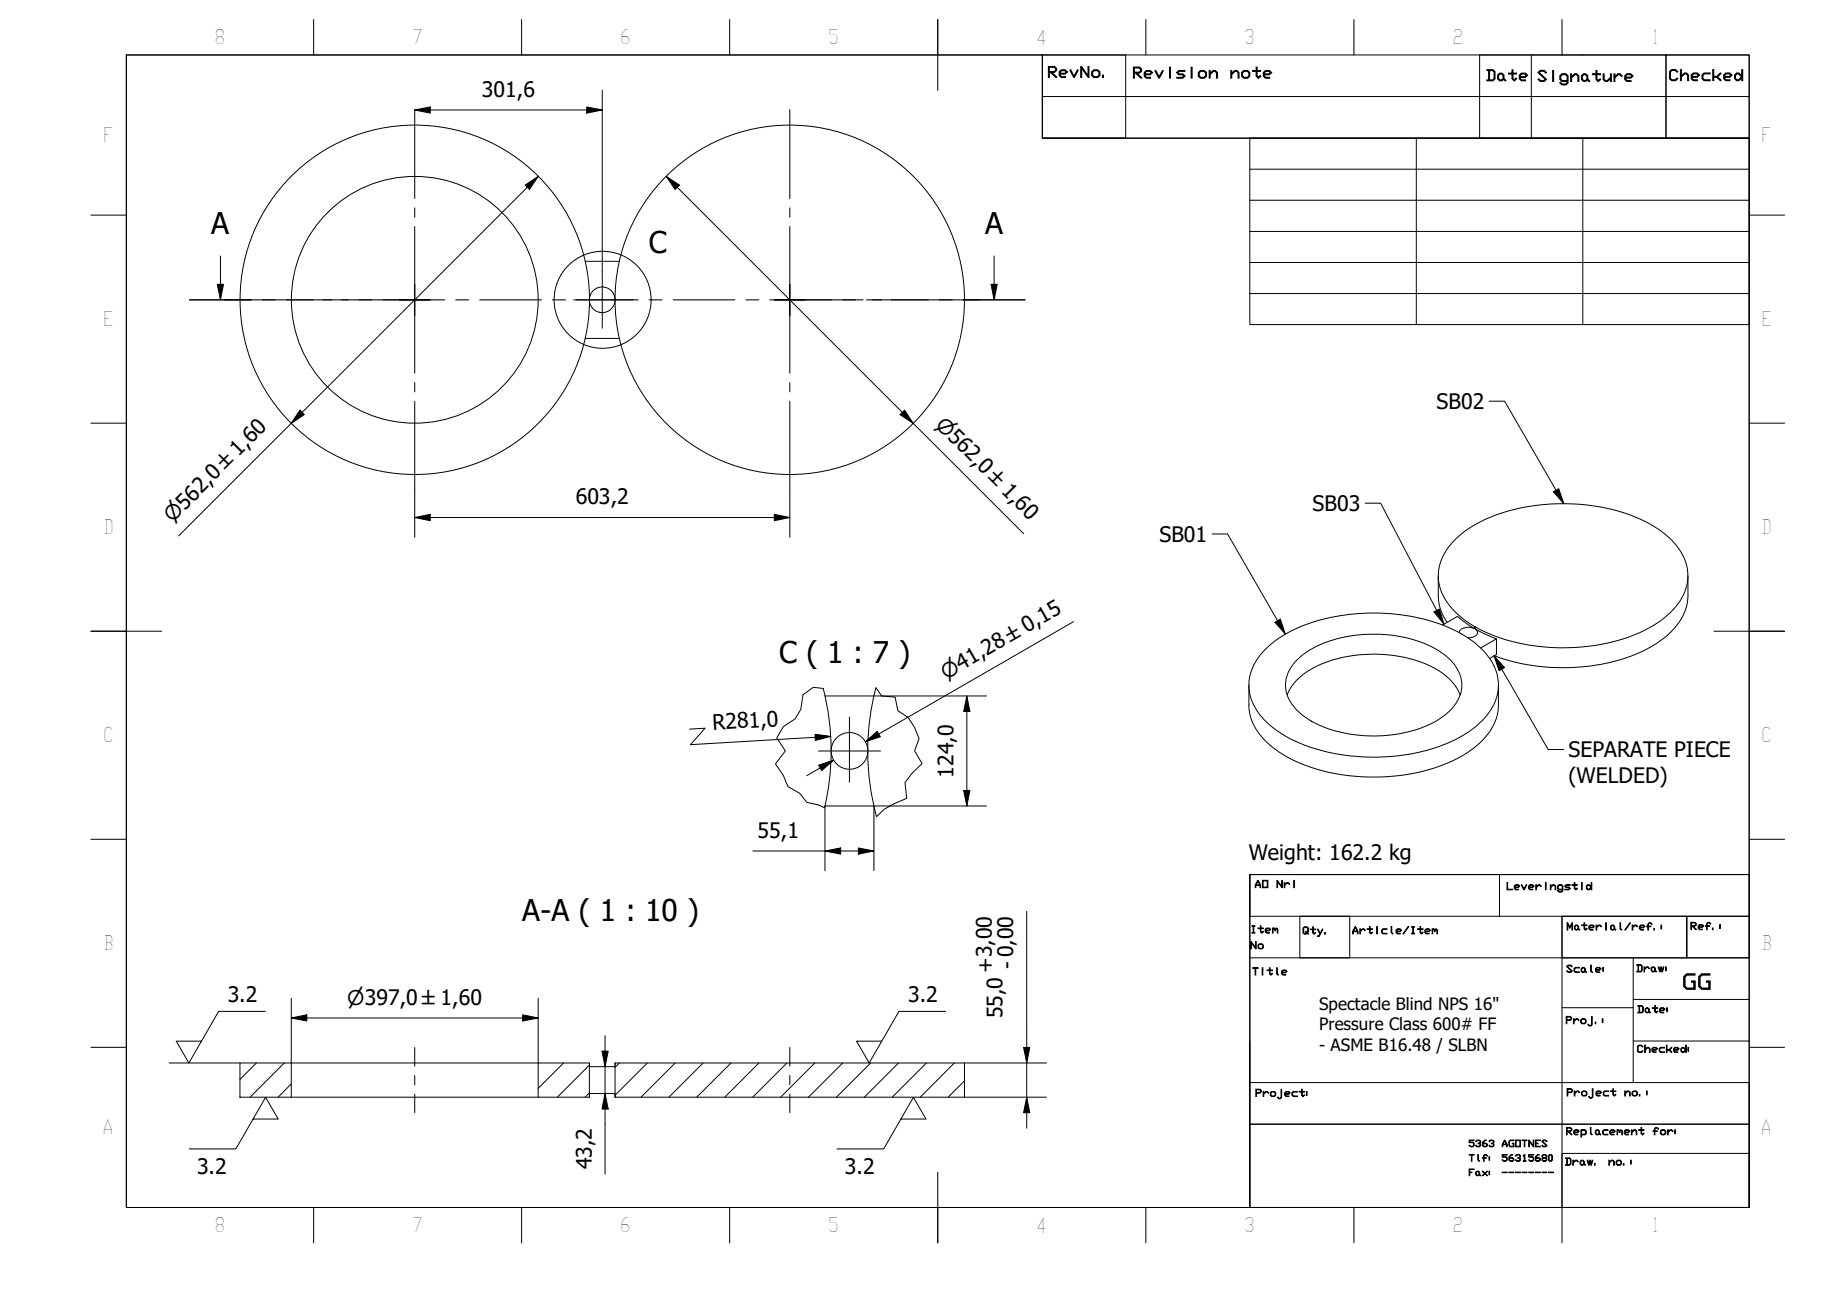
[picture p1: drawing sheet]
<svg xmlns="http://www.w3.org/2000/svg" width="297mm" height="210mm" viewBox="0 0 297 210" stroke-linecap="round" stroke-linejoin="round" font-family="sans-serif">
<!-- layer: Hatch (ISO) -->
<g fill="none" stroke="#000" stroke-width=".16">
<path d="M41.2 171l-2.6 2.6M45.7 171l-5.5 5.5M46.8 174.3l-2.1 2.2M90.6 171l-4 4.1M94.8 175.8l-.7 .7M94.8 171.3l-5.2 5.2M99.6 171l-.7 .7M104.1 171l-5.2 5.2M108.6 171l-5.5 5.5M113.1 171l-5.5 5.5M117.6 171l-5.5 5.5M122 171l-5.4 5.5"/>
<path d="M126.6 171l-5.5 5.5M131 171l-5.5 5.5M135.5 171l-5.5 5.5M140 171l-5.5 5.5M144.5 171l-5.5 5.5M149 171l-5.5 5.5M153.5 171l-5.5 5.5M155.1 173.8l-2.6 2.7"/>
</g>
<!-- layer: Visible (ISO) -->
<g fill="none" stroke="#000" stroke-width=".16">
<path d="M94.1 42h5.5M94.1 54.4h5.5M94.8 48.1v.2M94.8 48.3a2.06 2.06 0 0 0 2 2 2.06 2.06 0 0 0 2.1-2M94.8 48.1a2.06 2.06 0 0 1 2-1.9 2.06 2.06 0 0 1 2.1 1.9M94.8 48.1a28.1 28.1 0 0 0-41.6-24.5 28.1 28.1 0 0 0-1.8 48.2 28.1 28.1 0 0 0 43.3-21.3l.1-2.2M98.9 48.1v.2M98.9 48.1a28.1 28.1 0 0 1 41.6-24.5 28.1 28.1 0 0 1 1.8 48.2 28.1 28.1 0 0 1-43.3-21.3l-.1-2.2M231.3 92.6v3.2a7.4 7.4 0 0 0 1.4 4.3M271.5 92.6v3.2a9.1 9.1 0 0 1-4.4 7.2 26.8 26.8 0 0 1-14.8 4.4 32.8 32.8 0 0 1-12-1.9M132.4 110.7a40.1 40.1 0 0 1 1.3 9.9M132.7 111.9h7.8"/>
<path d="M140.9 110.6a40.1 40.1 0 0 0-1.3 10M200.9 110.2v3.2a9.1 9.1 0 0 0 4.3 7.2 26.8 26.8 0 0 0 15 4.4 28.3 28.3 0 0 0 15.9-4 10.1 10.1 0 0 0 4.8-6.7l.1-4.1M203.4 104.5a21.6 21.6 0 0 1 12.1-5.5 31.7 31.7 0 0 1 19 2.7 11.8 11.8 0 0 1 6.3 6.9 7.9 7.9 0 0 1-3 7.9 23.1 23.1 0 0 1-12.7 5 31 31 0 0 1-18.1-3 11.4 11.4 0 0 1-6-6.8 7.7 7.7 0 0 1 2.4-7.2zM207 111.8a9 9 0 0 1 5.2-4.9 22.7 22.7 0 0 1 18.4 .5 8.6 8.6 0 0 1 4.2 4.4M208.6 106.1a16.7 16.7 0 0 1 10.7-4 20 20 0 0 1 12.9 3.1 5.9 5.9 0 0 1 2.6 6.6 9.4 9.4 0 0 1-5.8 5.1 22.5 22.5 0 0 1-18.1-.9 7.3 7.3 0 0 1-4.2-5.6 5.8 5.8 0 0 1 1.9-4.3zM232 100.5l2.4-1.4 1.7 1.4 1 .6M237.1 101.1a1.91 1.91 0 0 0-2.4 .5v.2M237.1 100.8a10.9 10.9 0 0 1-5.7-7 8.2 8.2 0 0 1 3.1-7.5 23.5 23.5 0 0 1 12.7-5 30.9 30.9 0 0 1 18.1 3 11.2 11.2 0 0 1 6 6.8 7.8 7.8 0 0 1-2.8 7.6 22.8 22.8 0 0 1-12.5 5.2 31 31 0 0 1-18.7-3.1M237.3 100.8h-.2v.3M237.3 101.2a.7 .7 0 0 1 .3 .8 .7 .7 0 0 1-.7 .5l-.8 .1M237.3 101.2l3.4 1.6M237.3 100.8v.4"/>
<path d="M238.1 104.2l2.6-1.4v2.5l-1.1 .6M132.7 129.6h7.8M133.7 121a40.1 40.1 0 0 1-1.1 8.9M133.7 120.6v.4M133.7 121a2.95 2.95 0 0 0 2.9 2.7 2.95 2.95 0 0 0 3-2.7M133.7 120.6a2.95 2.95 0 0 1 2.9-2.8 2.95 2.95 0 0 1 3 2.8M139.6 120.9a40.1 40.1 0 0 0 1.4 10.4M139.6 120.6v.4M38.6 171h8.2v5.5h-8.2zM46.8 171h39.8M46.8 176.5h39.8M86.6 171h8.2v5.5h-8.2z"/>
<path d="M94.8 171v.6h4.1v-.6M94.8 176.5v-.6h4.1v.6M98.9 171h56.2v5.5h-56.2zM98.9 176.5h.1"/>
<circle cx="66.7" cy="48.2" r="19.8"/>
</g>
<!-- layer: Break Line (ISO) -->
<path d="M132.4 110.7l-1.6-.2-1.7 1.3-.3 2.3-1 1.5-1.8 1.3-1.1 1.8 1.4 2.1-1.6 2.1 1.3 1.8 .7 1.8 1.9 1.1 1.2 1.4 1.9 .5 .9 .4M140.9 110.6l.9 1.3 2.2 .2 .4 2.2 1.6 1.1 1.1 1.6 .7 1.8-.7 2 1.2 2-1.6 1.6-1.2 1.5 .3 2.5-2 .9-1.6 .9-1.2 1.2" fill="none" stroke="#000" stroke-width=".16"/>
<!-- layer: Section Line (ISO) -->
<g fill="none" stroke="#000" stroke-width=".16">
<path d="M30.5 48.2h9.9M34.9 45.7h1l-.4 2.5zM35.5 41.2v7M42.2 48.2h2.1M46 48.2h10M57.7 48.2h2.1M61.6 48.2h9.9M73.3 48.2h2.1M77.1 48.2h10M88.8 48.2h2.1M92.7 48.2h9.9M104.4 48.2h2.1"/>
<path d="M108.2 48.2h10M120 48.2h2M123.8 48.2h10M135.5 48.2h2.1M139.3 48.2h10M151 48.2h2.1M154.9 48.2h9.9M159.4 45.7h1l-.5 2.5zM159.9 41.2v7"/>
</g>
<path d="M34.9 45.7h1l-.4 2.5zM159.4 45.7h1l-.5 2.5z" fill="#000"/>
<!-- layer: Detail Boundary (ISO) -->
<circle cx="96.9" cy="48.2" r="7.8" fill="none" stroke="#000" stroke-width=".16"/>
<!-- layer: BOXES -->
<g fill="none" stroke="#000" stroke-width=".16">
<path d="M167.6 8.8v6.7h113.7M167.6 15.5v6.7h113.7M167.6 8.8h13.4v13.4h-13.4zM238 8.8h29.9v13.4h-29.9zM246.3 8.8v13.4M267.9 8.8h13.4v13.4h-13.4zM201 140.7h80.3h-80.3v6.7h80.3v-6.7v53.5h-80.3zM201 154.1h80.3M209 147.4h8.1v6.7h-8.1zM241.2 140.7v6.7M251.2 147.4h20.1v6.7v-6.7h10v6.7h-30.1zM251.2 147.4v46.8v-8.7h30.1v8.7"/>
<path d="M262.7 154.1v8h-11.5M201 174.1h80.3v6.7h-80.3v13.4M201 167.4v13.4h80.3v13.4M262.7 162.1v12M262.7 160.8h18.6M262.7 167.4h18.6M201 194.2h80.3"/>
</g>
<!-- layer: BORDER -->
<g fill="none" stroke="#000" stroke-width=".16">
<path d="M20.3 8.8h261v185.4h-261zM50.4 3.1v5.7M83.9 3.1v5.7M117.3 3.1v5.7M150.8 3.1v11.4M184.3 3.1v5.7M217.7 3.1v5.7M251.2 3.1v5.7M14.6 34.6h5.7M281.3 34.6h5.7M14.6 68.1h5.7M281.3 68.1h5.7"/>
<path d="M14.6 101.5h11.4M275.6 101.5h11.4M14.6 135h5.7M281.3 135h5.7M14.6 168.5h5.7M281.3 168.5h5.7M50.4 194.2v5.7M83.9 194.2v5.7M117.3 194.2v5.7M150.8 188.5v11.4M184.3 194.2v5.7M217.7 194.2v5.7"/>
<path d="M251.2 194.2v5.7"/>
</g>
<!-- layer: 0 -->
<path d="M20.3 8.8h147.3v13.4h113.7v30h-80.3v-30h80.3v118.5h-80.3v53.5h-180.7zM201 27.2h80.3M201 32.2h80.3M201 37.2h80.3M227.8 22.2v30M254.6 22.2v30M201 42.2h80.3M201 47.2h80.3" fill="none" stroke="#000" stroke-width=".16"/>
<!-- layer: Dimension (ISO) -->
<g fill="none" stroke="#000" stroke-width=".16">
<path d="M66.7 17.7l2.5-.5v1zM66.7 17.7h30.2M94.4 17.2l2.5 .5-2.5 .5zM96.9 14.5v29.2M84.5 29.8l2.1-1.4-1.4 2.1zM86.6 28.4l-57.9 57.8M107.1 28.4l2.2 1.4-.7 .7zM107.1 28.4l57.5 57.4M48.2 66l.7 .7-2.1 1.4zM66.7 78.8v7.6M127 78.8v7.6M145.5 66l1.4 2.1-2.1-1.4z"/>
<path d="M66.7 83.2l2.5-.5v1zM66.7 83.2h60.3M124.5 82.7l2.5 .5-2.5 .5zM172.7 100l-33.5 19.3 2.1-1.2M110.9 117.3l2.5-.2-2.4 2.7 22.6-1.4M131.1 118.1l2.5 .3-2.5 .7zM139.2 119.3l1.9-1.7 .5 .9zM140.5 111.9h18.2M155.5 111.9l.5 2.5h-1zM155.5 111.9v17.7M121.1 136.9h19.4M131.7 123.1l2.4-.8-2 1.6z"/>
<path d="M132.7 136.9l2.5-.5v1zM132.7 129.6v10.5M134.1 122.3l-4.4 2.5M138 136.4l2.5 .5-2.5 .5zM155 127.1h1l-.5 2.5zM158.7 129.6h-18.2v10.5M165.1 146.6v34.9M46.8 163.7l2.5-.5v1zM46.8 163.7h39.8M46.8 160.6v10.4M84.1 163.2l2.5 .5-2.5 .5zM86.6 160.6v10.4"/>
<path d="M96.8 169.1h1l-.5 2.5zM97.3 175.9l.5 2.5h-1zM97.3 166.6v22.3M155.1 176.5h13.2M155.1 171h13.2M164.6 168.5h1l-.5 2.5zM165.1 176.5l.5 2.5h-1z"/>
</g>
<g fill="#000">
<path d="M66.7 17.7l2.5-.5v1zM94.4 17.2l2.5 .5-2.5 .5zM84.5 29.8l2.1-1.4-1.4 2.1zM107.1 28.4l2.2 1.4-.7 .7zM48.2 66l.7 .7-2.1 1.4zM145.5 66l1.4 2.1-2.1-1.4zM66.7 83.2l2.5-.5v1zM124.5 82.7l2.5 .5-2.5 .5zM131.1 118.1l2.5 .3-2.5 .7zM139.2 119.3l1.9-1.7 .5 .9zM155.5 111.9l.5 2.5h-1zM131.7 123.1l2.4-.8-2 1.6z"/>
<path d="M132.7 136.9l2.5-.5v1zM138 136.4l2.5 .5-2.5 .5zM155 127.1h1l-.5 2.5zM46.8 163.7l2.5-.5v1zM84.1 163.2l2.5 .5-2.5 .5zM96.8 169.1h1l-.5 2.5zM97.3 175.9l.5 2.5h-1zM164.6 168.5h1l-.5 2.5zM165.1 176.5l.5 2.5h-1z"/>
</g>
<!-- layer: Symbol (ISO) -->
<g fill="none" stroke="#000" stroke-width=".16">
<path d="M239.5 64.5h2.5l9.5 16.5M249.8 79.1l.9-.5 .8 2.4zM194.9 85.9h2.5l9.3 16.1M219.5 80.9h2.5l10.2 19.5M230.6 98.4l.9-.4 .7 2.4zM205 100.1l.9-.5 .8 2.4zM240.3 105.5l1.7 1.9-.9 .5zM240.3 105.5l8.7 15.1h2.5M27.2 171h11.4M40.7 180h4l-2-3.5-4.8 8.3h-7.5M42.7 162.7h-7.5l-4.8 8.3-2.1-3.5h4.1M144.9 180h4l-2-3.5-4.8 8.3h-7.5"/>
<path d="M152.1 162.7h-7.5l-4.8 8.3-2-3.5h4"/>
</g>
<!-- layer: Center Mark (ISO) -->
<g fill="none" stroke="#000" stroke-width=".16">
<path d="M66.7 17.6v14.3M127 17.6v14.3M66.7 36.4v11.8v-2.5M66.7 33.4v1.5M127 36.4v11.8v-2.5M127 33.4v1.5M36.1 48.2h14.3M51.9 48.2h1.5M54.9 48.2h11.8h-2.5M66.7 50.7v-2.5v11.8M69.2 48.2h-2.5h2.5M92.3 48.2h9.6"/>
<path d="M96.9 43.7v9.1M124.5 48.2h2.5h-2.5M127 50.7v-2.5v11.8M129.5 48.2h-2.5h11.8M140.3 48.2h1.5M143.3 48.2h14.3M66.7 61.5v1.5M66.7 64.5v14.3M127 61.5v1.5M127 64.5v14.3M136.6 115.4v10.4M131.6 120.8h10"/>
</g>
<!-- layer: Centerline (ISO) -->
<path d="M66.7 168.5v3M66.7 173v1.5M66.7 176v3M127 168.5v3M127 173v1.5M127 176v3" fill="none" stroke="#000" stroke-width=".16"/>
<!-- layer: Symbol (ISO) -->
<path d="M249.8 79.1l.9-.5 .8 2.4zM230.6 98.4l.9-.4 .7 2.4zM205 100.1l.9-.5 .8 2.4zM240.3 105.5l1.7 1.9-.9 .5z" fill="#000"/>
<g font-size="4.8">
<text x="34" y="37.7">А</text>
<text x="104.3" y="40.7">C</text>
<text x="158.4" y="37.7">А</text>
<text x="125.3" y="106.6">C ( 1 : 7 )</text>
<text x="84" y="148.1">А-А ( 1 : 10 )</text>
</g>
<g font-size="3.4">
<text x="77.5" y="15.6">301,6</text>
<text x="231" y="65.8">SB02</text>
<text x="92.6" y="81.1">603,2</text>
<text x="211.1" y="82.2">SB03</text>
<text x="186.5" y="87.1">SB01</text>
<text x="114.6" y="117.4" transform="rotate(-3 114.6 117.4)">R281,0</text>
<text x="153.3" y="125.1" transform="rotate(-90 153.3 125.1)">124,0</text>
<text x="252.2" y="121.8">SEPARATE PIECE</text>
<text x="252.2" y="125.9">(WELDED)</text>
<text x="121.8" y="134.7">55,1</text>
<text x="200.8" y="138.4">Weight: 162.2 kg</text>
<text x="163.1" y="155.9" transform="rotate(-90 163.1 155.9)">- 0,00</text>
<text x="36.6" y="161.2">3.2</text>
<text x="146" y="161.2">3.2</text>
<text x="159.6" y="156.5" transform="rotate(-90 159.6 156.5)">+3,00</text>
<text x="270.5" y="159.1">GG</text>
<text x="161.2" y="163.8" transform="rotate(-90 161.2 163.8)">55,0</text>
<text x="31.7" y="188.8">3.2</text>
<text x="95.2" y="188.1" transform="rotate(-90 95.2 188.1)">43,2</text>
<text x="135.9" y="188.8">3.2</text>
</g>
<g font-size="3.3">
<text x="150.3" y="68.5" transform="rotate(45 150.3 68.5)">⌀562,0 ±1,60</text>
<text x="27.7" y="84.1" transform="rotate(-45 27.7 84.1)">⌀562,0 ±1,60</text>
<text x="152.2" y="109.3" transform="rotate(-30 152.2 109.3)">⌀41,28 ±0,15</text>
<text x="55.9" y="161.6">⌀397,0 ±1,60</text>
</g>
<g font-size="3.2">
<text x="34.5" y="7.1">8</text>
<text x="66.3" y="7.1">7</text>
<text x="99.7" y="7.1">6</text>
<text x="133.2" y="7.1">5</text>
<text x="166.6" y="7.2">4</text>
<text x="200.1" y="7.1">3</text>
<text x="233.6" y="7.1">2</text>
<text x="265.6" y="7.1">1</text>
<text x="16.6" y="22.9">F</text>
<text x="283.3" y="22.9">F</text>
<text x="16.6" y="52.5">E</text>
<text x="283.3" y="52.5">E</text>
<text x="16.6" y="86">D</text>
<text x="283.3" y="86">D</text>
<text x="16.6" y="119.4">C</text>
<text x="283.3" y="119.4">C</text>
<text x="16.6" y="152.9">B</text>
<text x="283.3" y="152.9">B</text>
<text x="16.5" y="182.4">A</text>
<text x="283.2" y="182.4">A</text>
<text x="34.5" y="198.2">8</text>
<text x="66.3" y="198.2">7</text>
<text x="99.7" y="198.2">6</text>
<text x="133.2" y="198.2">5</text>
<text x="166.6" y="198.3">4</text>
<text x="200.1" y="198.2">3</text>
<text x="233.6" y="198.2">2</text>
<text x="265.6" y="198.2">1</text>
</g>
<g font-size="2.7">
<text x="212.2" y="162.4">Spectacle Blind NPS 16&quot;</text>
<text x="212.2" y="165.7">Pressure Class 600# FF</text>
<text x="212.2" y="169.1">- ASME B16.48 / SLBN</text>
</g>
<g font-size="2.4">
<text x="168.4" y="12.4">RevNo.</text>
<text x="182.1" y="12.5">Revision</text>
<text x="197.7" y="12.5">note</text>
<text x="238.9" y="13">Date</text>
<text x="247.1" y="13.1">Signature</text>
<text x="268.3" y="12.9">Checked</text>
</g>
<g font-size="1.6">
<text x="201.7" y="142.8">AO</text>
<text x="205.2" y="142.8">Nri</text>
<text x="242.2" y="143.1">Leveringstid</text>
<text x="251.9" y="149.6">Material/ref.:</text>
<text x="271.8" y="149.5">Ref.:</text>
<text x="201" y="150.1">Item</text>
<text x="201" y="152.6">No</text>
<text x="209.4" y="150.2">Qty.</text>
<text x="217.4" y="150.2">Article/Item</text>
<text x="201.3" y="156.8">Title</text>
<text x="251.8" y="156.4">Scale:</text>
<text x="263.1" y="156.3">Draw:</text>
<text x="251.7" y="164.6">Proj.:</text>
<text x="263.2" y="162.9">Date:</text>
<text x="263.2" y="169.3">Checked:</text>
<text x="201.8" y="176.4">Project:</text>
<text x="251.9" y="176.3">Project</text>
<text x="261.2" y="176.3">no.:</text>
<text x="251.8" y="182.5">Replacement</text>
<text x="265.7" y="182.5">for:</text>
<text x="251.6" y="187.4">Draw.</text>
<text x="258.6" y="187.4">no.:</text>
</g>
<g font-size="1.5">
<text x="236.1" y="184.4">5363</text>
<text x="241.4" y="184.4">AGOTNES</text>
<text x="236.1" y="186.8">Tlf:</text>
<text x="236.1" y="189.1">Fax:</text>
<text x="241.4" y="186.8">56315680</text>
<text x="241.4" y="189.1">--------</text>
</g>
</svg>
